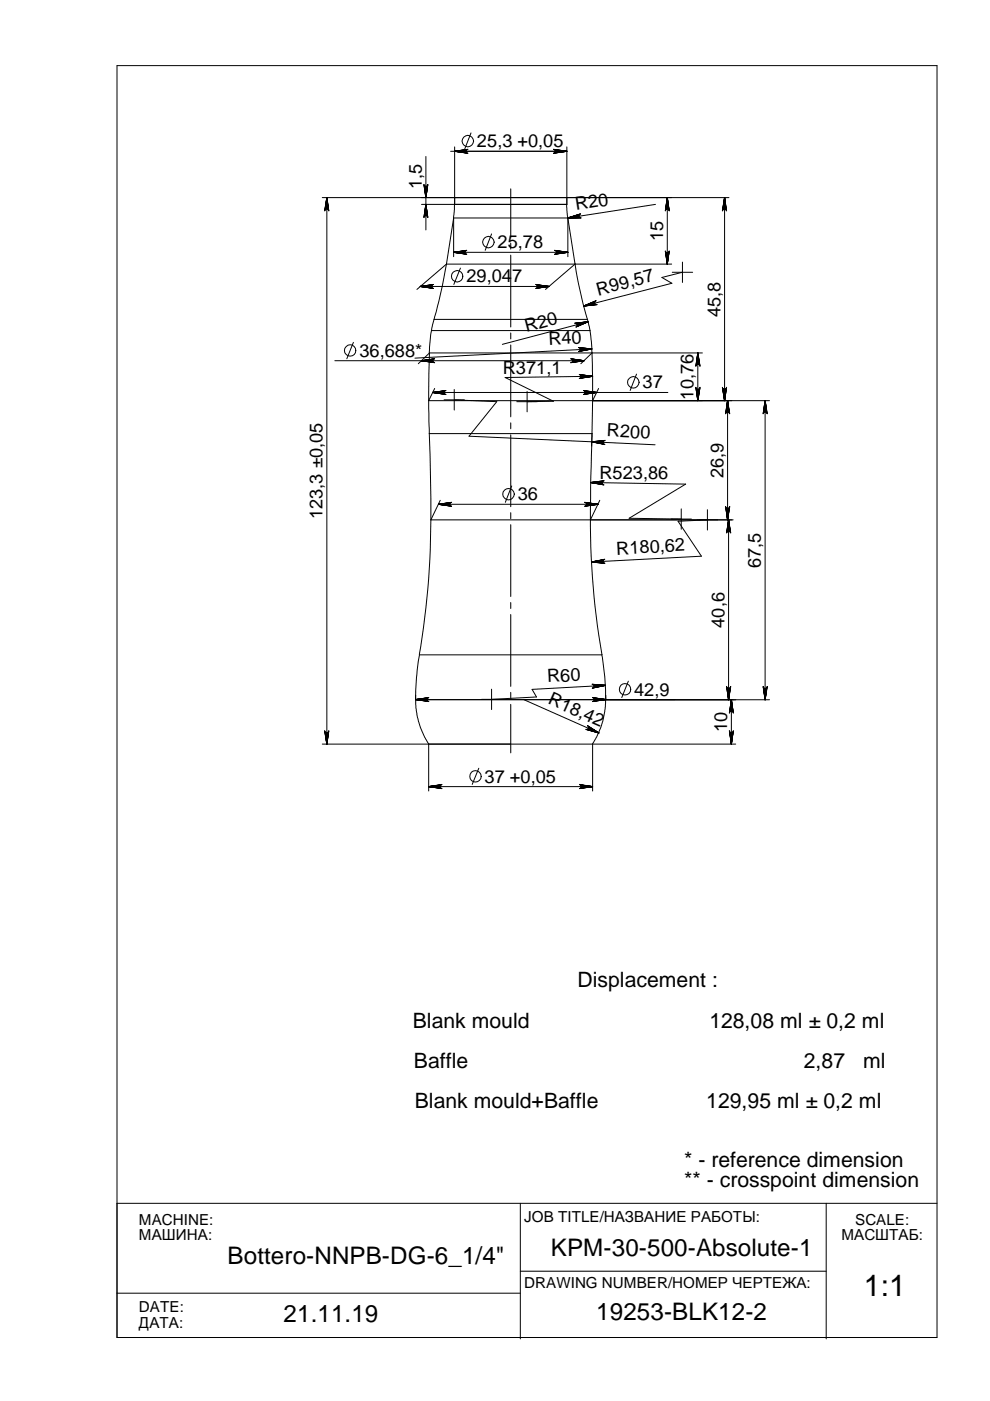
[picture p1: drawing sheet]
<svg xmlns="http://www.w3.org/2000/svg" width="210mm" height="297mm" viewBox="0 0 210 297" stroke-linecap="round" stroke-linejoin="round" font-family="sans-serif">
<g fill="none" stroke="#000" stroke-width=".21">
<path d="M24.8 13.9h173.9v269.7h-173.9zM90.3 33.2v15.6M95.5 32.1h24.7M96.4 31.1v12.2M99.9 28.2l-1.4 3.5M120.2 31.1v12.2M68.3 41.9h86.3M69.3 41.9v115.9M89.4 43.3h30.8M94.7 56l-1.1 5.6-1.6 6.1M94.7 56h27.2M94.7 56l-6.3 5.4"/>
<path d="M96.2 46.2h24.2M96.2 46.2l-1.5 9.8M96.2 53.5h24.2M96.2 46.2v8.2M96.4 43.3l-.3 2.9M96.4 43.3h23.8M96.4 41.9h23.8M97.6 56.8l-1.4 3.5M104.2 49.6l-1.3 3.5M108.3 40v10.3M108.3 51.5v1.3M108.3 54.1v15.2"/>
<path d="M120.1 43.3l.3 2.9M120.4 46.2l1.5 9.8M120.4 46.2v8.2M121.9 56l1 5 1.6 6.7h-32.5M121.9 56l-6.2 5.4M121.9 56h20.5M139 43.3l-18.6 2.9M141.5 41.9v14.1M142.5 57.7h4.4M144.7 57.7l-4.4 1.1 2.2 1.3-18.7 4.8M144.7 55.6v4.3M153.6 41.9v43"/>
<path d="M71 76.5h52.8M74.9 72.6l-1.4 3.5M89.1 60.7h27.3M91.1 74.8l-.2 10.1M91.1 74.8h34.4M91.1 74.8l-2.4 2.3M91.5 70.1l-.5 4.7M91.5 70.1h33.6M92 67.7l-.5 2.4M108.3 70.6v1.3M108.3 73.1v15.3M124.5 67.7l.6 2.4"/>
<path d="M124.7 68.2l-18.2 4.8M125.1 70.1l.4 4.7M125.5 74l-37.5 1.9M125.5 74.8l.1 10.1M125.5 74.8h23.4M125.5 74.8l-2.4 2.3M125.6 79.8l-18.5 .2 10.2 5.1-5.5 .1M135 79.3l-1.4 3.5M148 74.8v10.1M90.9 84.9l.1 7M90.9 84.9h34.7M91 91.9l.4 18.3"/>
<path d="M91 91.9h34.5M91.7 83.2h49.9M92.2 82.4l-1.3 2.5M94.1 84.8h4.4M96.3 84.8l9 .4-5.9 7.3 39.5 1.8M96.3 82.6v4.3M108.3 89.6v1.3M108.3 92.2v15.2M109.6 85.2h4.3M111.8 83v4.3M125.5 91.9l-.3 18.3M125.5 91.9l-.1 2.7"/>
<path d="M125.6 84.9l-.1 7M125.6 84.9h37.6M126.9 82.4l-1.3 2.5M154.3 84.9v25.3M162.2 84.9v63.5M91.4 110.2a168.7 168.7 0 0 1-2.5 28.6M91.4 110.2h33.8M93 106.9h33.8M93.3 106.1l-1.9 4.1M108.3 108.7v1.3M108.3 111.2v15.3M108.5 103l-1.4 3.5"/>
<path d="M125.2 110.2a167.1 167.1 0 0 0 2.4 28.6h-38.7l-.6 4.8-.2 4.8M125.2 110.2h30.2M125.3 102.3l20.1 .3-12 7.3 11 .2M127.2 106.1l-2 4.1M142.3 110.1h4.3M144.4 107.9v4.3M150 110.2l-6.2 .3 4.9 7.4-23.3 1.3M150 108.1v4.3M154.5 110.2v38.2M108.3 127.7v1.3M108.3 130.3v15.2M127.6 138.8l.6 4.7 .2 4.9"/>
<path d="M68.3 157.8h40M88.1 148.4l.1 1.7 .5 2.9 1.3 3.3 .9 1.4M88.1 148.4h40.3M88.1 147.4v1M88.1 148.3h55M90.9 157.8h34.7M90.9 157.8v9.9M102.1 148.3h4.3M104.2 146.1v4.3M108.3 146.8v1.3M108.3 149.3v10.3M111.1 148.4l15.9 7"/>
<path d="M125.6 157.8h30.4M125.6 157.8v9.9M128.4 145.3l-15.6 .9 .9 1.6-9.5 .5M128.4 148.4l-.1 1.8-.5 2.7-1.3 3.4-.9 1.5M128.4 148.4h34.8M128.4 147.4v1M133.2 144.4l-1.4 3.5M155.1 148.4v9.4M90.9 166.8h34.7M101.5 162.9l-1.4 3.4M24.8 255.1h173.9M110.3 255.1v28.8"/>
<path d="M175.2 255.1v28.8M24.8 274.2h85.5M110.3 269.5h64.9"/>
<circle cx="99.2" cy="29.9" r="1.21"/>
<circle cx="96.9" cy="58.6" r="1.2"/>
<circle cx="103.6" cy="51.3" r="1.21"/>
<circle cx="74.2" cy="74.3" r="1.2"/>
<circle cx="134.3" cy="81.1" r="1.21"/>
<circle cx="107.8" cy="104.8" r="1.21"/>
<circle cx="132.5" cy="146.1" r="1.22"/>
<circle cx="100.8" cy="164.6" r="1.22"/>
</g>
<g fill="#000" stroke="#000" stroke-width=".21">
<path d="M96.4 32.1l2.8-.4z" fill-rule="evenodd"/>
<path d="M96.4 32.1l2.8 .4z" fill-rule="evenodd"/>
<path d="M96.4 32.1l2.7 .4z" fill-rule="evenodd"/>
<path d="M96.4 32.1l2.4 .2 .1 .1z" fill-rule="evenodd"/>
<path d="M96.4 32.1l2.4 .1v.1z" fill-rule="evenodd"/>
<path d="M96.4 32.1l2.4-.1v.2z" fill-rule="evenodd"/>
<path d="M96.4 32.1l2.5-.3z" fill-rule="evenodd"/>
<path d="M96.4 32.1l2.4-.2v.1z" fill-rule="evenodd"/>
<path d="M96.4 32.1l2.7-.4z" fill-rule="evenodd"/>
<path d="M117.5 31.7l2.7 .4z" fill-rule="evenodd"/>
<path d="M117.6 31.8l2.6 .3z" fill-rule="evenodd"/>
<path d="M117.7 31.9l2.5 .2-2.4-.1z" fill-rule="evenodd"/>
<path d="M117.8 32l2.4 .1-2.4 .1z" fill-rule="evenodd"/>
<path d="M117.8 32.2l2.4-.1-2.5 .2z" fill-rule="evenodd"/>
<path d="M117.7 32.3l2.5-.2-2.6 .3z" fill-rule="evenodd"/>
<path d="M117.5 32.5l2.7-.4z" fill-rule="evenodd"/>
<path d="M117.3 32.5l2.9-.4z" fill-rule="evenodd"/>
<path d="M117.3 31.7l2.9 .4z" fill-rule="evenodd"/>
<path d="M69.3 41.9l.4 2.7z" fill-rule="evenodd"/>
<path d="M69.3 41.9l.3 2.6-.1-.1z" fill-rule="evenodd"/>
<path d="M69.3 41.9l.4 2.8z" fill-rule="evenodd"/>
<path d="M69.3 41.9v2.4h-.1z" fill-rule="evenodd"/>
<path d="M69.3 41.9l-.1 2.4-.1 .1z" fill-rule="evenodd"/>
<path d="M69.3 41.9l-.2 2.5-.1 .1z" fill-rule="evenodd"/>
<path d="M69.3 41.9l-.4 2.7z" fill-rule="evenodd"/>
<path d="M69.3 41.9l-.5 2.8z" fill-rule="evenodd"/>
<path d="M69.3 41.9l.2 2.5-.2-.1z" fill-rule="evenodd"/>
<path d="M89.9 39.1l.4 2.8z" fill-rule="evenodd"/>
<path d="M90.2 39.5h.2l-.1 2.4z" fill-rule="evenodd"/>
<path d="M90.4 39.5l.1-.1-.2 2.5z" fill-rule="evenodd"/>
<path d="M90.5 39.4h.1l-.3 2.5z" fill-rule="evenodd"/>
<path d="M90.7 39.2l-.4 2.7z" fill-rule="evenodd"/>
<path d="M90.7 39.1l-.4 2.8z" fill-rule="evenodd"/>
<path d="M89.9 39.2l.4 2.7z" fill-rule="evenodd"/>
<path d="M90 39.4l.3 2.5z" fill-rule="evenodd"/>
<path d="M90.1 39.4l.1 .1 .1 2.4z" fill-rule="evenodd"/>
<path d="M90.3 43.3l-.4 2.8z" fill-rule="evenodd"/>
<path d="M90.3 43.3l-.4 2.7z" fill-rule="evenodd"/>
<path d="M90.3 43.3l-.3 2.6z" fill-rule="evenodd"/>
<path d="M90.3 43.3l-.1 2.4-.1 .1z" fill-rule="evenodd"/>
<path d="M90.3 43.3l.1 2.4h-.2z" fill-rule="evenodd"/>
<path d="M90.3 43.3l.2 2.5-.1-.1z" fill-rule="evenodd"/>
<path d="M90.3 43.3l.3 2.6-.1-.1z" fill-rule="evenodd"/>
<path d="M90.3 43.3l.4 2.7z" fill-rule="evenodd"/>
<path d="M90.3 43.3l.4 2.8z" fill-rule="evenodd"/>
<path d="M96.2 53.5l2.8-.4z" fill-rule="evenodd"/>
<path d="M96.2 53.5l2.6-.4z" fill-rule="evenodd"/>
<path d="M96.2 53.5l2.5-.3z" fill-rule="evenodd"/>
<path d="M96.2 53.5l2.4-.2v.1z" fill-rule="evenodd"/>
<path d="M96.2 53.5l2.4-.1v.2z" fill-rule="evenodd"/>
<path d="M96.2 53.5l2.4 .1v.1z" fill-rule="evenodd"/>
<path d="M96.2 53.5l2.4 .2 .1 .1z" fill-rule="evenodd"/>
<path d="M96.2 53.5l2.6 .4z" fill-rule="evenodd"/>
<path d="M96.2 53.5l2.8 .4z" fill-rule="evenodd"/>
<path d="M120.4 46.2l2.7-.9z" fill-rule="evenodd"/>
<path d="M120.4 46.2l2.6-.8z" fill-rule="evenodd"/>
<path d="M120.4 46.2l2.5-.7-.1 .1z" fill-rule="evenodd"/>
<path d="M120.4 46.2l2.4-.6v.1z" fill-rule="evenodd"/>
<path d="M120.4 46.2l2.4-.5v.2z" fill-rule="evenodd"/>
<path d="M120.4 46.2l2.4-.3 .1 .1z" fill-rule="evenodd"/>
<path d="M120.4 46.2l2.6-.1z" fill-rule="evenodd"/>
<path d="M120.4 46.2h2.7z" fill-rule="evenodd"/>
<path d="M120.4 46.2h2.8z" fill-rule="evenodd"/>
<path d="M117.6 53.1l2.8 .4z" fill-rule="evenodd"/>
<path d="M117.7 53.1l2.7 .4z" fill-rule="evenodd"/>
<path d="M117.9 53.2l2.5 .3z" fill-rule="evenodd"/>
<path d="M117.9 53.3l2.5 .2-2.4-.1z" fill-rule="evenodd"/>
<path d="M118 53.4l2.4 .1-2.4 .1z" fill-rule="evenodd"/>
<path d="M118 53.6l2.4-.1-2.5 .2z" fill-rule="evenodd"/>
<path d="M117.9 53.7l2.5-.2-2.5 .3z" fill-rule="evenodd"/>
<path d="M117.7 53.9l2.7-.4z" fill-rule="evenodd"/>
<path d="M117.6 53.9l2.8-.4z" fill-rule="evenodd"/>
<path d="M141.6 53.6l.1-.1-.2 2.5z" fill-rule="evenodd"/>
<path d="M141.7 53.5h.1l-.3 2.5z" fill-rule="evenodd"/>
<path d="M141.9 53.3l-.4 2.7z" fill-rule="evenodd"/>
<path d="M141.9 53.2l-.4 2.8z" fill-rule="evenodd"/>
<path d="M141.1 53.2l.4 2.8z" fill-rule="evenodd"/>
<path d="M141.5 41.9l.4 2.8z" fill-rule="evenodd"/>
<path d="M141.5 41.9l.3 2.6-.1-.1z" fill-rule="evenodd"/>
<path d="M141.4 53.6h.2l-.1 2.4z" fill-rule="evenodd"/>
<path d="M141.5 41.9l.4 2.7z" fill-rule="evenodd"/>
<path d="M141.5 41.9l.2 2.5-.1-.1z" fill-rule="evenodd"/>
<path d="M141.5 41.9l.1 2.4h-.2z" fill-rule="evenodd"/>
<path d="M141.5 41.9l-.1 2.4-.1 .1z" fill-rule="evenodd"/>
<path d="M141.5 41.9l-.3 2.6z" fill-rule="evenodd"/>
<path d="M141.5 41.9l-.4 2.7z" fill-rule="evenodd"/>
<path d="M141.5 41.9l-.4 2.8z" fill-rule="evenodd"/>
<path d="M141.1 53.3l.4 2.7z" fill-rule="evenodd"/>
<path d="M141.2 53.5l.3 2.5z" fill-rule="evenodd"/>
<path d="M141.3 53.5l.1 .1 .1 2.4z" fill-rule="evenodd"/>
<path d="M153.6 41.9l.5 2.8z" fill-rule="evenodd"/>
<path d="M153.6 41.9l.4 2.7z" fill-rule="evenodd"/>
<path d="M153.6 41.9l.3 2.6-.1-.1z" fill-rule="evenodd"/>
<path d="M153.6 41.9l.2 2.5-.1-.1z" fill-rule="evenodd"/>
<path d="M153.6 41.9l.1 2.4h-.2z" fill-rule="evenodd"/>
<path d="M153.6 41.9l-.1 2.4-.1 .1z" fill-rule="evenodd"/>
<path d="M153.6 41.9l-.2 2.5-.1 .1z" fill-rule="evenodd"/>
<path d="M153.6 41.9l-.4 2.7z" fill-rule="evenodd"/>
<path d="M153.6 41.9l-.4 2.8z" fill-rule="evenodd"/>
<path d="M89.1 60.7l2.8 .5z" fill-rule="evenodd"/>
<path d="M89.1 60.7l2.6-.3z" fill-rule="evenodd"/>
<path d="M89.1 60.7l2.5 .2 .1 .2z" fill-rule="evenodd"/>
<path d="M89.1 60.7l2.4 .1 .1 .1z" fill-rule="evenodd"/>
<path d="M89.1 60.7l2.4-.1v.2z" fill-rule="evenodd"/>
<path d="M89.1 60.7l2.5-.2-.1 .1z" fill-rule="evenodd"/>
<path d="M89.1 60.7l2.7 .4z" fill-rule="evenodd"/>
<path d="M89.1 60.7l2.7-.3z" fill-rule="evenodd"/>
<path d="M89.1 60.7l2.8-.4z" fill-rule="evenodd"/>
<path d="M89.4 76.5l2.8-.4z" fill-rule="evenodd"/>
<path d="M89.4 76.5l2.6-.4z" fill-rule="evenodd"/>
<path d="M89.4 76.5l2.5-.4-.1 .2z" fill-rule="evenodd"/>
<path d="M89.4 76.5l2.4-.2v.1z" fill-rule="evenodd"/>
<path d="M89.4 76.5l2.4-.1v.2z" fill-rule="evenodd"/>
<path d="M89.4 76.5l2.4 .1v.1z" fill-rule="evenodd"/>
<path d="M89.4 76.5l2.5 .3z" fill-rule="evenodd"/>
<path d="M89.4 76.5l2.6 .4z" fill-rule="evenodd"/>
<path d="M89.4 76.5l2.8 .4z" fill-rule="evenodd"/>
<path d="M113.9 60.9l2.5-.2-2.6 .4z" fill-rule="evenodd"/>
<path d="M113.8 60.4l2.6 .3z" fill-rule="evenodd"/>
<path d="M113.7 60.4l2.7 .3z" fill-rule="evenodd"/>
<path d="M113.7 61.1l2.7-.4z" fill-rule="evenodd"/>
<path d="M114 60.8l2.4-.1-2.5 .2z" fill-rule="evenodd"/>
<path d="M113.6 60.3l2.8 .4z" fill-rule="evenodd"/>
<path d="M113.6 61.2l2.8-.5z" fill-rule="evenodd"/>
<path d="M114 60.6l2.4 .1-2.4 .1z" fill-rule="evenodd"/>
<path d="M113.9 60.5l2.5 .2-2.4-.1z" fill-rule="evenodd"/>
<path d="M123.8 64.9l2.8-.3z" fill-rule="evenodd"/>
<path d="M123.8 64.9l2.3-.7v.1z" fill-rule="evenodd"/>
<path d="M123.8 64.9l2.3-.8v.1z" fill-rule="evenodd"/>
<path d="M123.8 64.9l2.4-.9z" fill-rule="evenodd"/>
<path d="M123.8 64.9l2.5-1.1z" fill-rule="evenodd"/>
<path d="M123.8 64.9l2.6-1.2z" fill-rule="evenodd"/>
<path d="M123.8 64.9l2.6-.3z" fill-rule="evenodd"/>
<path d="M123.8 64.9l2.5-.4z" fill-rule="evenodd"/>
<path d="M123.8 64.9l2.3-.6 .1 .2z" fill-rule="evenodd"/>
<path d="M121 76.9l2.8-.4z" fill-rule="evenodd"/>
<path d="M121.2 76.9l2.6-.4z" fill-rule="evenodd"/>
<path d="M121.3 76.8l2.5-.3z" fill-rule="evenodd"/>
<path d="M121.4 76.6l2.4-.1-2.4 .2z" fill-rule="evenodd"/>
<path d="M121.4 76.4l2.4 .1-2.4 .1z" fill-rule="evenodd"/>
<path d="M121.4 76.3l2.4 .2-2.4-.1z" fill-rule="evenodd"/>
<path d="M121.3 76.1l2.5 .4-2.4-.2z" fill-rule="evenodd"/>
<path d="M121.2 76.1l2.6 .4z" fill-rule="evenodd"/>
<path d="M121 76.1l2.8 .4z" fill-rule="evenodd"/>
<path d="M121.8 68.5l2.9-.3z" fill-rule="evenodd"/>
<path d="M122 68.5l2.7-.3z" fill-rule="evenodd"/>
<path d="M122.1 68.6l2.6-.4z" fill-rule="evenodd"/>
<path d="M122.3 68.7l2.4-.5-2.4 .6z" fill-rule="evenodd"/>
<path d="M122.3 68.8l2.4-.6-2.3 .7z" fill-rule="evenodd"/>
<path d="M122.4 68.9l2.3-.7-2.4 .8z" fill-rule="evenodd"/>
<path d="M122.3 69l2.4-.8-2.4 1z" fill-rule="evenodd"/>
<path d="M122.3 69.2l2.4-1-2.5 1.1z" fill-rule="evenodd"/>
<path d="M122.1 69.4l2.6-1.2z" fill-rule="evenodd"/>
<path d="M123 74.3l2.5-.3-2.6 .4z" fill-rule="evenodd"/>
<path d="M122.8 74.5l2.7-.5z" fill-rule="evenodd"/>
<path d="M122.7 74.5l2.8-.5z" fill-rule="evenodd"/>
<path d="M122.8 73.7l2.7 .3z" fill-rule="evenodd"/>
<path d="M122.9 73.8l2.6 .2-2.5-.1z" fill-rule="evenodd"/>
<path d="M123 73.9l2.5 .1h-2.4z" fill-rule="evenodd"/>
<path d="M122.6 73.7l2.9 .3z" fill-rule="evenodd"/>
<path d="M123.1 74h2.4l-2.4 .2z" fill-rule="evenodd"/>
<path d="M123.1 74.2l2.4-.2-2.5 .3z" fill-rule="evenodd"/>
<path d="M122.8 80.2l2.8-.4z" fill-rule="evenodd"/>
<path d="M122.9 80.2l2.7-.4z" fill-rule="evenodd"/>
<path d="M123.1 80l2.5-.2-2.5 .3z" fill-rule="evenodd"/>
<path d="M123.2 79.9l2.4-.1-2.5 .2z" fill-rule="evenodd"/>
<path d="M123.2 79.7l2.4 .1-2.4 .1z" fill-rule="evenodd"/>
<path d="M123.1 79.6l2.5 .2-2.4-.1z" fill-rule="evenodd"/>
<path d="M123.1 79.5l2.5 .3-2.5-.2z" fill-rule="evenodd"/>
<path d="M122.9 79.4l2.7 .4z" fill-rule="evenodd"/>
<path d="M122.8 79.4l2.8 .4z" fill-rule="evenodd"/>
<path d="M148 74.8l.4 2.9z" fill-rule="evenodd"/>
<path d="M148 74.8v2.4h-.1z" fill-rule="evenodd"/>
<path d="M148 74.8l-.1 2.4-.1 .1z" fill-rule="evenodd"/>
<path d="M148 74.8l-.2 2.5-.1 .1z" fill-rule="evenodd"/>
<path d="M148 74.8l-.4 2.7z" fill-rule="evenodd"/>
<path d="M148 74.8l-.5 2.9z" fill-rule="evenodd"/>
<path d="M148 74.8l.4 2.7z" fill-rule="evenodd"/>
<path d="M148 74.8l.3 2.6-.1-.1z" fill-rule="evenodd"/>
<path d="M148 74.8l.2 2.5-.2-.1z" fill-rule="evenodd"/>
<path d="M91.7 83.2l2.9-.4z" fill-rule="evenodd"/>
<path d="M91.7 83.2l2.7-.4z" fill-rule="evenodd"/>
<path d="M91.7 83.2l2.6-.3z" fill-rule="evenodd"/>
<path d="M91.7 83.2l2.5-.2-.1 .1z" fill-rule="evenodd"/>
<path d="M91.7 83.2l2.4-.1v.2z" fill-rule="evenodd"/>
<path d="M91.7 83.2l2.4 .1 .1 .1z" fill-rule="evenodd"/>
<path d="M91.7 83.2l2.5 .2 .1 .2z" fill-rule="evenodd"/>
<path d="M91.7 83.2l2.7 .4z" fill-rule="evenodd"/>
<path d="M91.7 83.2l2.9 .4z" fill-rule="evenodd"/>
<path d="M125.5 93.7l2.8 .6z" fill-rule="evenodd"/>
<path d="M125.5 93.7h2.4v.2z" fill-rule="evenodd"/>
<path d="M125.5 93.7l2.4-.1v.1z" fill-rule="evenodd"/>
<path d="M125.5 93.7l2.5-.2z" fill-rule="evenodd"/>
<path d="M125.5 93.7l2.6-.3z" fill-rule="evenodd"/>
<path d="M125.5 93.7l2.8-.3z" fill-rule="evenodd"/>
<path d="M125.5 93.7l2.6 .5z" fill-rule="evenodd"/>
<path d="M125.5 93.7l2.4 .3 .1 .1z" fill-rule="evenodd"/>
<path d="M125.5 93.7l2.4 .2v.1z" fill-rule="evenodd"/>
<path d="M123.7 83.6l2.8-.4z" fill-rule="evenodd"/>
<path d="M123.8 83.6l2.7-.4z" fill-rule="evenodd"/>
<path d="M124 83.4l2.5-.2-2.5 .4z" fill-rule="evenodd"/>
<path d="M124.1 83.3l2.4-.1-2.5 .2z" fill-rule="evenodd"/>
<path d="M124.1 83.1l2.4 .1-2.4 .1z" fill-rule="evenodd"/>
<path d="M124 83l2.5 .2-2.4-.1z" fill-rule="evenodd"/>
<path d="M124 82.9l2.5 .3z" fill-rule="evenodd"/>
<path d="M123.8 82.8l2.7 .4z" fill-rule="evenodd"/>
<path d="M123.7 82.8l2.8 .4z" fill-rule="evenodd"/>
<path d="M148.4 82.1l-.4 2.8z" fill-rule="evenodd"/>
<path d="M148.3 82.4l.1-.1-.4 2.6z" fill-rule="evenodd"/>
<path d="M147.5 82.1l.5 2.8z" fill-rule="evenodd"/>
<path d="M148 82.5h.2l-.2 2.4z" fill-rule="evenodd"/>
<path d="M148.3 82.4l-.3 2.5 .2-2.4z" fill-rule="evenodd"/>
<path d="M147.7 82.4l.1 .1 .2 2.4z" fill-rule="evenodd"/>
<path d="M147.8 82.5h.1l.1 2.4z" fill-rule="evenodd"/>
<path d="M147.9 82.5h.1v2.4z" fill-rule="evenodd"/>
<path d="M147.6 82.3l.4 2.6z" fill-rule="evenodd"/>
<path d="M153.2 82.1l.4 2.8z" fill-rule="evenodd"/>
<path d="M153.5 82.5h.2l-.1 2.4z" fill-rule="evenodd"/>
<path d="M153.7 82.5h.1l-.2 2.4z" fill-rule="evenodd"/>
<path d="M153.9 82.4l-.3 2.5 .2-2.4z" fill-rule="evenodd"/>
<path d="M153.9 82.4l.1-.1-.4 2.6z" fill-rule="evenodd"/>
<path d="M154.1 82.1l-.5 2.8z" fill-rule="evenodd"/>
<path d="M153.2 82.3l.4 2.6z" fill-rule="evenodd"/>
<path d="M153.3 82.4l.1 .1 .2 2.4z" fill-rule="evenodd"/>
<path d="M153.4 82.5h.1l.1 2.4z" fill-rule="evenodd"/>
<path d="M154.3 84.9l-.5 2.8z" fill-rule="evenodd"/>
<path d="M154.3 84.9l-.4 2.7z" fill-rule="evenodd"/>
<path d="M154.3 84.9l-.3 2.6z" fill-rule="evenodd"/>
<path d="M154.3 84.9l-.1 2.5h-.1z" fill-rule="evenodd"/>
<path d="M154.3 84.9v2.5h-.1z" fill-rule="evenodd"/>
<path d="M154.3 84.9l.2 2.5h-.2z" fill-rule="evenodd"/>
<path d="M154.3 84.9l.3 2.6-.1-.1z" fill-rule="evenodd"/>
<path d="M154.3 84.9l.3 2.7z" fill-rule="evenodd"/>
<path d="M154.3 84.9l.4 2.8z" fill-rule="evenodd"/>
<path d="M162.2 84.9l.5 2.8z" fill-rule="evenodd"/>
<path d="M162.2 84.9l.4 2.7z" fill-rule="evenodd"/>
<path d="M162.2 84.9l.4 2.6-.2-.1z" fill-rule="evenodd"/>
<path d="M162.2 84.9l.2 2.5h-.1z" fill-rule="evenodd"/>
<path d="M162.2 84.9l.1 2.5h-.1z" fill-rule="evenodd"/>
<path d="M162.2 84.9v2.5h-.2z" fill-rule="evenodd"/>
<path d="M162.2 84.9l-.3 2.6z" fill-rule="evenodd"/>
<path d="M162.2 84.9l-.4 2.7z" fill-rule="evenodd"/>
<path d="M162.2 84.9l-.4 2.8z" fill-rule="evenodd"/>
<path d="M93 106.9l2.8-.4z" fill-rule="evenodd"/>
<path d="M93 106.9l2.6-.4z" fill-rule="evenodd"/>
<path d="M93 106.9l2.5-.3z" fill-rule="evenodd"/>
<path d="M93 106.9l2.4-.2v.2z" fill-rule="evenodd"/>
<path d="M93 106.9h2.4v.1z" fill-rule="evenodd"/>
<path d="M93 106.9l2.4 .1v.1z" fill-rule="evenodd"/>
<path d="M93 106.9l2.4 .2 .1 .2z" fill-rule="evenodd"/>
<path d="M93 106.9l2.6 .4z" fill-rule="evenodd"/>
<path d="M93 106.9l2.8 .4z" fill-rule="evenodd"/>
<path d="M125.3 102.3l2.4 .1v.2z" fill-rule="evenodd"/>
<path d="M125.3 102.3h2.4v.1z" fill-rule="evenodd"/>
<path d="M125.3 102.3l2.4-.1v.1z" fill-rule="evenodd"/>
<path d="M125.3 102.3l2.5-.2-.1 .1z" fill-rule="evenodd"/>
<path d="M125.3 102.3l2.6-.3z" fill-rule="evenodd"/>
<path d="M125.3 102.3l2.8-.4z" fill-rule="evenodd"/>
<path d="M125.3 102.3l2.4 .3 .1 .1z" fill-rule="evenodd"/>
<path d="M125.3 102.3l2.6 .5z" fill-rule="evenodd"/>
<path d="M125.3 102.3l2.8 .5z" fill-rule="evenodd"/>
<path d="M125.4 119.2l2.7-.6z" fill-rule="evenodd"/>
<path d="M125.4 119.2l2.6-.5-.1 .1z" fill-rule="evenodd"/>
<path d="M125.4 119.2l2.5-.4-.1 .1z" fill-rule="evenodd"/>
<path d="M125.4 119.2l2.4-.3v.2z" fill-rule="evenodd"/>
<path d="M125.4 119.2l2.4-.1 .1 .1z" fill-rule="evenodd"/>
<path d="M125.4 119.2l2.7 .2z" fill-rule="evenodd"/>
<path d="M125.4 119.2l2.8-.6z" fill-rule="evenodd"/>
<path d="M125.4 119.2l2.9 .3z" fill-rule="evenodd"/>
<path d="M125.4 119.2l2.6 .1z" fill-rule="evenodd"/>
<path d="M124 107.3l2.8-.4z" fill-rule="evenodd"/>
<path d="M124.1 107.3l2.7-.4z" fill-rule="evenodd"/>
<path d="M124.2 107.3l.1-.2 2.5-.2z" fill-rule="evenodd"/>
<path d="M124.4 107l2.4-.1-2.5 .2z" fill-rule="evenodd"/>
<path d="M124.4 106.9h2.4l-2.4 .1z" fill-rule="evenodd"/>
<path d="M124.3 106.7l2.5 .2h-2.4z" fill-rule="evenodd"/>
<path d="M124.2 106.6l2.6 .3z" fill-rule="evenodd"/>
<path d="M124.1 106.5l2.7 .4z" fill-rule="evenodd"/>
<path d="M124 106.5l2.8 .4z" fill-rule="evenodd"/>
<path d="M154.7 107.4l-.4 2.8z" fill-rule="evenodd"/>
<path d="M154.6 107.6l-.3 2.6z" fill-rule="evenodd"/>
<path d="M154.5 107.8l.1-.1-.3 2.5z" fill-rule="evenodd"/>
<path d="M154.3 107.8h.2l-.2 2.4z" fill-rule="evenodd"/>
<path d="M154.2 107.8h.1v2.4z" fill-rule="evenodd"/>
<path d="M154.1 107.8h.1l.1 2.4z" fill-rule="evenodd"/>
<path d="M154 107.7l.3 2.5z" fill-rule="evenodd"/>
<path d="M153.9 107.6l.4 2.6z" fill-rule="evenodd"/>
<path d="M153.8 107.4l.5 2.8z" fill-rule="evenodd"/>
<path d="M154.5 110.2l.4 2.8z" fill-rule="evenodd"/>
<path d="M154.5 110.2l.3 2.6-.1-.1z" fill-rule="evenodd"/>
<path d="M154.5 110.2l.4 2.7z" fill-rule="evenodd"/>
<path d="M154.5 110.2l.2 2.5-.1-.1z" fill-rule="evenodd"/>
<path d="M154.5 110.2l.1 2.4h-.2z" fill-rule="evenodd"/>
<path d="M154.5 110.2l-.1 2.4-.1 .1z" fill-rule="evenodd"/>
<path d="M154.5 110.2l-.3 2.6z" fill-rule="evenodd"/>
<path d="M154.5 110.2l-.4 2.7z" fill-rule="evenodd"/>
<path d="M154.5 110.2l-.4 2.8z" fill-rule="evenodd"/>
<path d="M69.7 154.9l-.4 2.9z" fill-rule="evenodd"/>
<path d="M69 155.2l.1 .1 .2 2.5z" fill-rule="evenodd"/>
<path d="M68.8 154.9l.5 2.9z" fill-rule="evenodd"/>
<path d="M68.9 155.1l.4 2.7z" fill-rule="evenodd"/>
<path d="M69.7 155.1l-.4 2.7z" fill-rule="evenodd"/>
<path d="M69.5 155.3l.1-.1-.3 2.6z" fill-rule="evenodd"/>
<path d="M69.3 155.3h.2l-.2 2.5z" fill-rule="evenodd"/>
<path d="M69.2 155.3h.1v2.5z" fill-rule="evenodd"/>
<path d="M69.1 155.3h.1l.1 2.5z" fill-rule="evenodd"/>
<path d="M88.1 148.3l2.7-.4z" fill-rule="evenodd"/>
<path d="M88.1 148.3l2.6-.3-.1 .1z" fill-rule="evenodd"/>
<path d="M88.1 148.3l2.5-.2v.1z" fill-rule="evenodd"/>
<path d="M88.1 148.3l2.7 .4z" fill-rule="evenodd"/>
<path d="M88.1 148.3l2.6 .3z" fill-rule="evenodd"/>
<path d="M88.1 148.3l2.5 .1v.1z" fill-rule="evenodd"/>
<path d="M88.1 148.3l2.5-.1v.2z" fill-rule="evenodd"/>
<path d="M88.1 148.3l2.8-.4z" fill-rule="evenodd"/>
<path d="M88.1 148.3l2.8 .4z" fill-rule="evenodd"/>
<path d="M124.8 154.1l2.2 1.3z" fill-rule="evenodd"/>
<path d="M124.5 154.6l2.5 .8z" fill-rule="evenodd"/>
<path d="M124.3 154.7l2.7 .7z" fill-rule="evenodd"/>
<path d="M124.7 154l2.3 1.4z" fill-rule="evenodd"/>
<path d="M124.5 153.8l2.5 1.6z" fill-rule="evenodd"/>
<path d="M124.8 154.2l2.2 1.2-2.2-1.1z" fill-rule="evenodd"/>
<path d="M124.2 154.6l2.8 .8z" fill-rule="evenodd"/>
<path d="M124.8 154.3l2.2 1.1-2.3-.9z" fill-rule="evenodd"/>
<path d="M124.7 154.5l2.3 .9-2.4-.8z" fill-rule="evenodd"/>
<path d="M125.5 145.1l2.9 .2z" fill-rule="evenodd"/>
<path d="M125.6 145.1l2.8 .2z" fill-rule="evenodd"/>
<path d="M125.8 145.1l2.6 .2h-2.5z" fill-rule="evenodd"/>
<path d="M125.9 145.3h2.5l-2.5 .1z" fill-rule="evenodd"/>
<path d="M125.9 145.4l2.5-.1-2.5 .2z" fill-rule="evenodd"/>
<path d="M125.9 145.5l2.5-.2-2.5 .4z" fill-rule="evenodd"/>
<path d="M125.9 145.7l2.5-.4-2.6 .5z" fill-rule="evenodd"/>
<path d="M125.7 145.9l2.7-.6z" fill-rule="evenodd"/>
<path d="M125.6 145.9l2.8-.6z" fill-rule="evenodd"/>
<path d="M126 148.4l2.4-.1-2.4 .2z" fill-rule="evenodd"/>
<path d="M125.9 148.6l2.5-.3z" fill-rule="evenodd"/>
<path d="M125.8 148.7l2.6-.4z" fill-rule="evenodd"/>
<path d="M125.6 147.9l2.8 .4z" fill-rule="evenodd"/>
<path d="M125.8 147.9l2.6 .4z" fill-rule="evenodd"/>
<path d="M125.9 148l2.5 .3-2.4-.2z" fill-rule="evenodd"/>
<path d="M126 148.1l2.4 .2-2.4-.1z" fill-rule="evenodd"/>
<path d="M126 148.2l2.4 .1-2.4 .1z" fill-rule="evenodd"/>
<path d="M125.6 148.7l2.8-.4z" fill-rule="evenodd"/>
<path d="M154.1 145.5l.4 2.9z" fill-rule="evenodd"/>
<path d="M154.4 146h.2l-.1 2.4z" fill-rule="evenodd"/>
<path d="M154.6 146l.1-.1-.2 2.5z" fill-rule="evenodd"/>
<path d="M154.7 145.9l.1-.1-.3 2.6z" fill-rule="evenodd"/>
<path d="M154.9 145.7l-.4 2.7z" fill-rule="evenodd"/>
<path d="M154.9 145.5l-.4 2.9z" fill-rule="evenodd"/>
<path d="M154.1 145.7l.4 2.7z" fill-rule="evenodd"/>
<path d="M154.2 145.8l.3 2.6z" fill-rule="evenodd"/>
<path d="M154.3 145.9l.1 .1 .1 2.4z" fill-rule="evenodd"/>
<path d="M155.1 148.4l.2 2.4h-.1z" fill-rule="evenodd"/>
<path d="M155.4 155.1l-.3 2.7z" fill-rule="evenodd"/>
<path d="M155.3 155.3l.1-.1-.3 2.6z" fill-rule="evenodd"/>
<path d="M155.1 148.4l.3 2.6z" fill-rule="evenodd"/>
<path d="M155.2 155.3h.1l-.2 2.5z" fill-rule="evenodd"/>
<path d="M155 155.3h.2l-.1 2.5z" fill-rule="evenodd"/>
<path d="M154.9 155.3h.1l.1 2.5z" fill-rule="evenodd"/>
<path d="M154.8 155.2l.3 2.6z" fill-rule="evenodd"/>
<path d="M154.7 155.1l.4 2.7z" fill-rule="evenodd"/>
<path d="M155.1 148.4l-.4 2.6z" fill-rule="evenodd"/>
<path d="M154.6 154.9l.5 2.9z" fill-rule="evenodd"/>
<path d="M155.1 148.4l-.1 2.4h-.1z" fill-rule="evenodd"/>
<path d="M155.1 148.4l.1 2.4h-.2z" fill-rule="evenodd"/>
<path d="M155.1 148.4l.4 2.8z" fill-rule="evenodd"/>
<path d="M155.1 148.4l.3 2.5-.1-.1z" fill-rule="evenodd"/>
<path d="M155.5 154.9l-.4 2.9z" fill-rule="evenodd"/>
<path d="M155.1 148.4l-.5 2.8z" fill-rule="evenodd"/>
<path d="M155.1 148.4l-.3 2.5z" fill-rule="evenodd"/>
<path d="M161.8 145.5l.4 2.9z" fill-rule="evenodd"/>
<path d="M161.8 145.7l.4 2.7z" fill-rule="evenodd"/>
<path d="M161.9 145.8l.3 2.6z" fill-rule="evenodd"/>
<path d="M162 145.9l.2 .1v2.4z" fill-rule="evenodd"/>
<path d="M162.2 146h.1l-.1 2.4z" fill-rule="evenodd"/>
<path d="M162.3 146l.1-.1-.2 2.5z" fill-rule="evenodd"/>
<path d="M162.4 145.9l.2-.1-.4 2.6z" fill-rule="evenodd"/>
<path d="M162.6 145.7l-.4 2.7z" fill-rule="evenodd"/>
<path d="M162.7 145.5l-.5 2.9z" fill-rule="evenodd"/>
<path d="M90.9 166.8l2.7-.4z" fill-rule="evenodd"/>
<path d="M90.9 166.8l2.8 .4z" fill-rule="evenodd"/>
<path d="M90.9 166.8l2.7 .4z" fill-rule="evenodd"/>
<path d="M90.9 166.8l2.6 .3z" fill-rule="evenodd"/>
<path d="M90.9 166.8h2.4v.2z" fill-rule="evenodd"/>
<path d="M90.9 166.8l2.4-.1v.1z" fill-rule="evenodd"/>
<path d="M90.9 166.8l2.4-.2v.1z" fill-rule="evenodd"/>
<path d="M90.9 166.8l2.6-.4-.2 .2z" fill-rule="evenodd"/>
<path d="M90.9 166.8l2.8-.5z" fill-rule="evenodd"/>
<path d="M122.9 166.3l2.7 .5z" fill-rule="evenodd"/>
<path d="M123 166.4l2.6 .4z" fill-rule="evenodd"/>
<path d="M123.1 166.4l2.5 .4-2.4-.2z" fill-rule="evenodd"/>
<path d="M123.2 166.6l2.4 .2-2.4-.1z" fill-rule="evenodd"/>
<path d="M123.2 166.7l2.4 .1h-2.4z" fill-rule="evenodd"/>
<path d="M123.2 166.8h2.4l-2.4 .2z" fill-rule="evenodd"/>
<path d="M123.1 167.1l2.5-.3z" fill-rule="evenodd"/>
<path d="M123 167.2l2.6-.4z" fill-rule="evenodd"/>
<path d="M122.9 167.2l2.7-.4z" fill-rule="evenodd"/>
</g>
<text font-size="6.4" x="183.2" y="274.8">1:1</text>
<g font-size="5.1">
<text x="48.3" y="267.9">Bottero-NNPB-DG-6_1/4&quot;</text>
<text x="116.8" y="266.3">KPM-30-500-Absolute-1</text>
<text x="60.1" y="280.2">21.11.19</text>
<text x="126.4" y="279.8">19253-BLK12-2</text>
</g>
<g font-size="4.5">
<text x="122.4" y="209.4">Displacement :</text>
<text x="87.5" y="217.9">Blank mould</text>
<text x="150.4" y="217.9">128,08 ml ± 0,2 ml</text>
<text x="87.8" y="226.3">Baffle</text>
<text x="170.4" y="226.3">2,87</text>
<text x="183" y="226.3">ml</text>
<text x="87.9" y="234.9">Blank mould+Baffle</text>
<text x="149.8" y="234.9">129,95 ml ± 0,2 ml</text>
<text x="145" y="247.4">* - reference dimension</text>
<text x="145" y="251.7">** - crosspoint dimension</text>
</g>
<g font-size="3.9">
<text x="101.1" y="31.2">25,3 +0,05</text>
<text x="89.4" y="40" transform="rotate(-90 89.4 40)">1,5</text>
<text x="122.2" y="44.6" transform="rotate(-9 122.2 44.6)">R20</text>
<text x="105.5" y="52.6">25,78</text>
<text x="140.6" y="51.1" transform="rotate(-90 140.6 51.1)">15</text>
<text x="98.9" y="59.9">29,047</text>
<text x="126.8" y="62.7" transform="rotate(-15 126.8 62.7)">R99,57</text>
<text x="111.6" y="70.4" transform="rotate(-15 111.6 70.4)">R20</text>
<text x="152.7" y="67.2" transform="rotate(-90 152.7 67.2)">45,8</text>
<text x="76.2" y="75.6">36,688*</text>
<text x="116.3" y="73.1" transform="rotate(-3 116.3 73.1)">R40</text>
<text x="106.6" y="79.2">R371,1</text>
<text x="136.2" y="82.4">37</text>
<text x="147.1" y="84.7" transform="rotate(-90 147.1 84.7)">10,76</text>
<text x="128.6" y="92.5" transform="rotate(3 128.6 92.5)">R200</text>
<text x="127.1" y="101.5">R523,86</text>
<text x="153.4" y="101.4" transform="rotate(-90 153.4 101.4)">26,9</text>
<text x="109.8" y="106.1">36</text>
<text x="68.4" y="110.1" transform="rotate(-90 68.4 110.1)">123,3 ±0,05</text>
<text x="130.7" y="117.6" transform="rotate(-3 130.7 117.6)">R180,62</text>
<text x="161.3" y="120.4" transform="rotate(-90 161.3 120.4)">67,5</text>
<text x="153.6" y="133.1" transform="rotate(-90 153.6 133.1)">40,6</text>
<text x="116" y="149.1" transform="rotate(24 116 149.1)">R18,42</text>
<text x="116.1" y="144.7" transform="rotate(-3 116.1 144.7)">R60</text>
<text x="134.5" y="147.5">42,9</text>
<text x="154.2" y="155.2" transform="rotate(-90 154.2 155.2)">10</text>
<text x="102.7" y="165.9">37 +0,05</text>
</g>
<g font-size="3.2">
<text x="29.5" y="259.7">MACHINE:</text>
<text x="29.5" y="263">МАШИНА:</text>
<text x="111.2" y="259.1">JOB TITLE/НАЗВАНИЕ РАБОТЫ:</text>
<text x="178.4" y="263">МАСШТАБ:</text>
<text x="181.3" y="259.7">SCALE:</text>
<text x="111.2" y="273">DRAWING NUMBER/НОМЕР ЧЕРТЕЖА:</text>
<text x="29.5" y="281.5">ДАТА:</text>
<text x="29.5" y="278.2">DATE:</text>
</g>
</svg>
